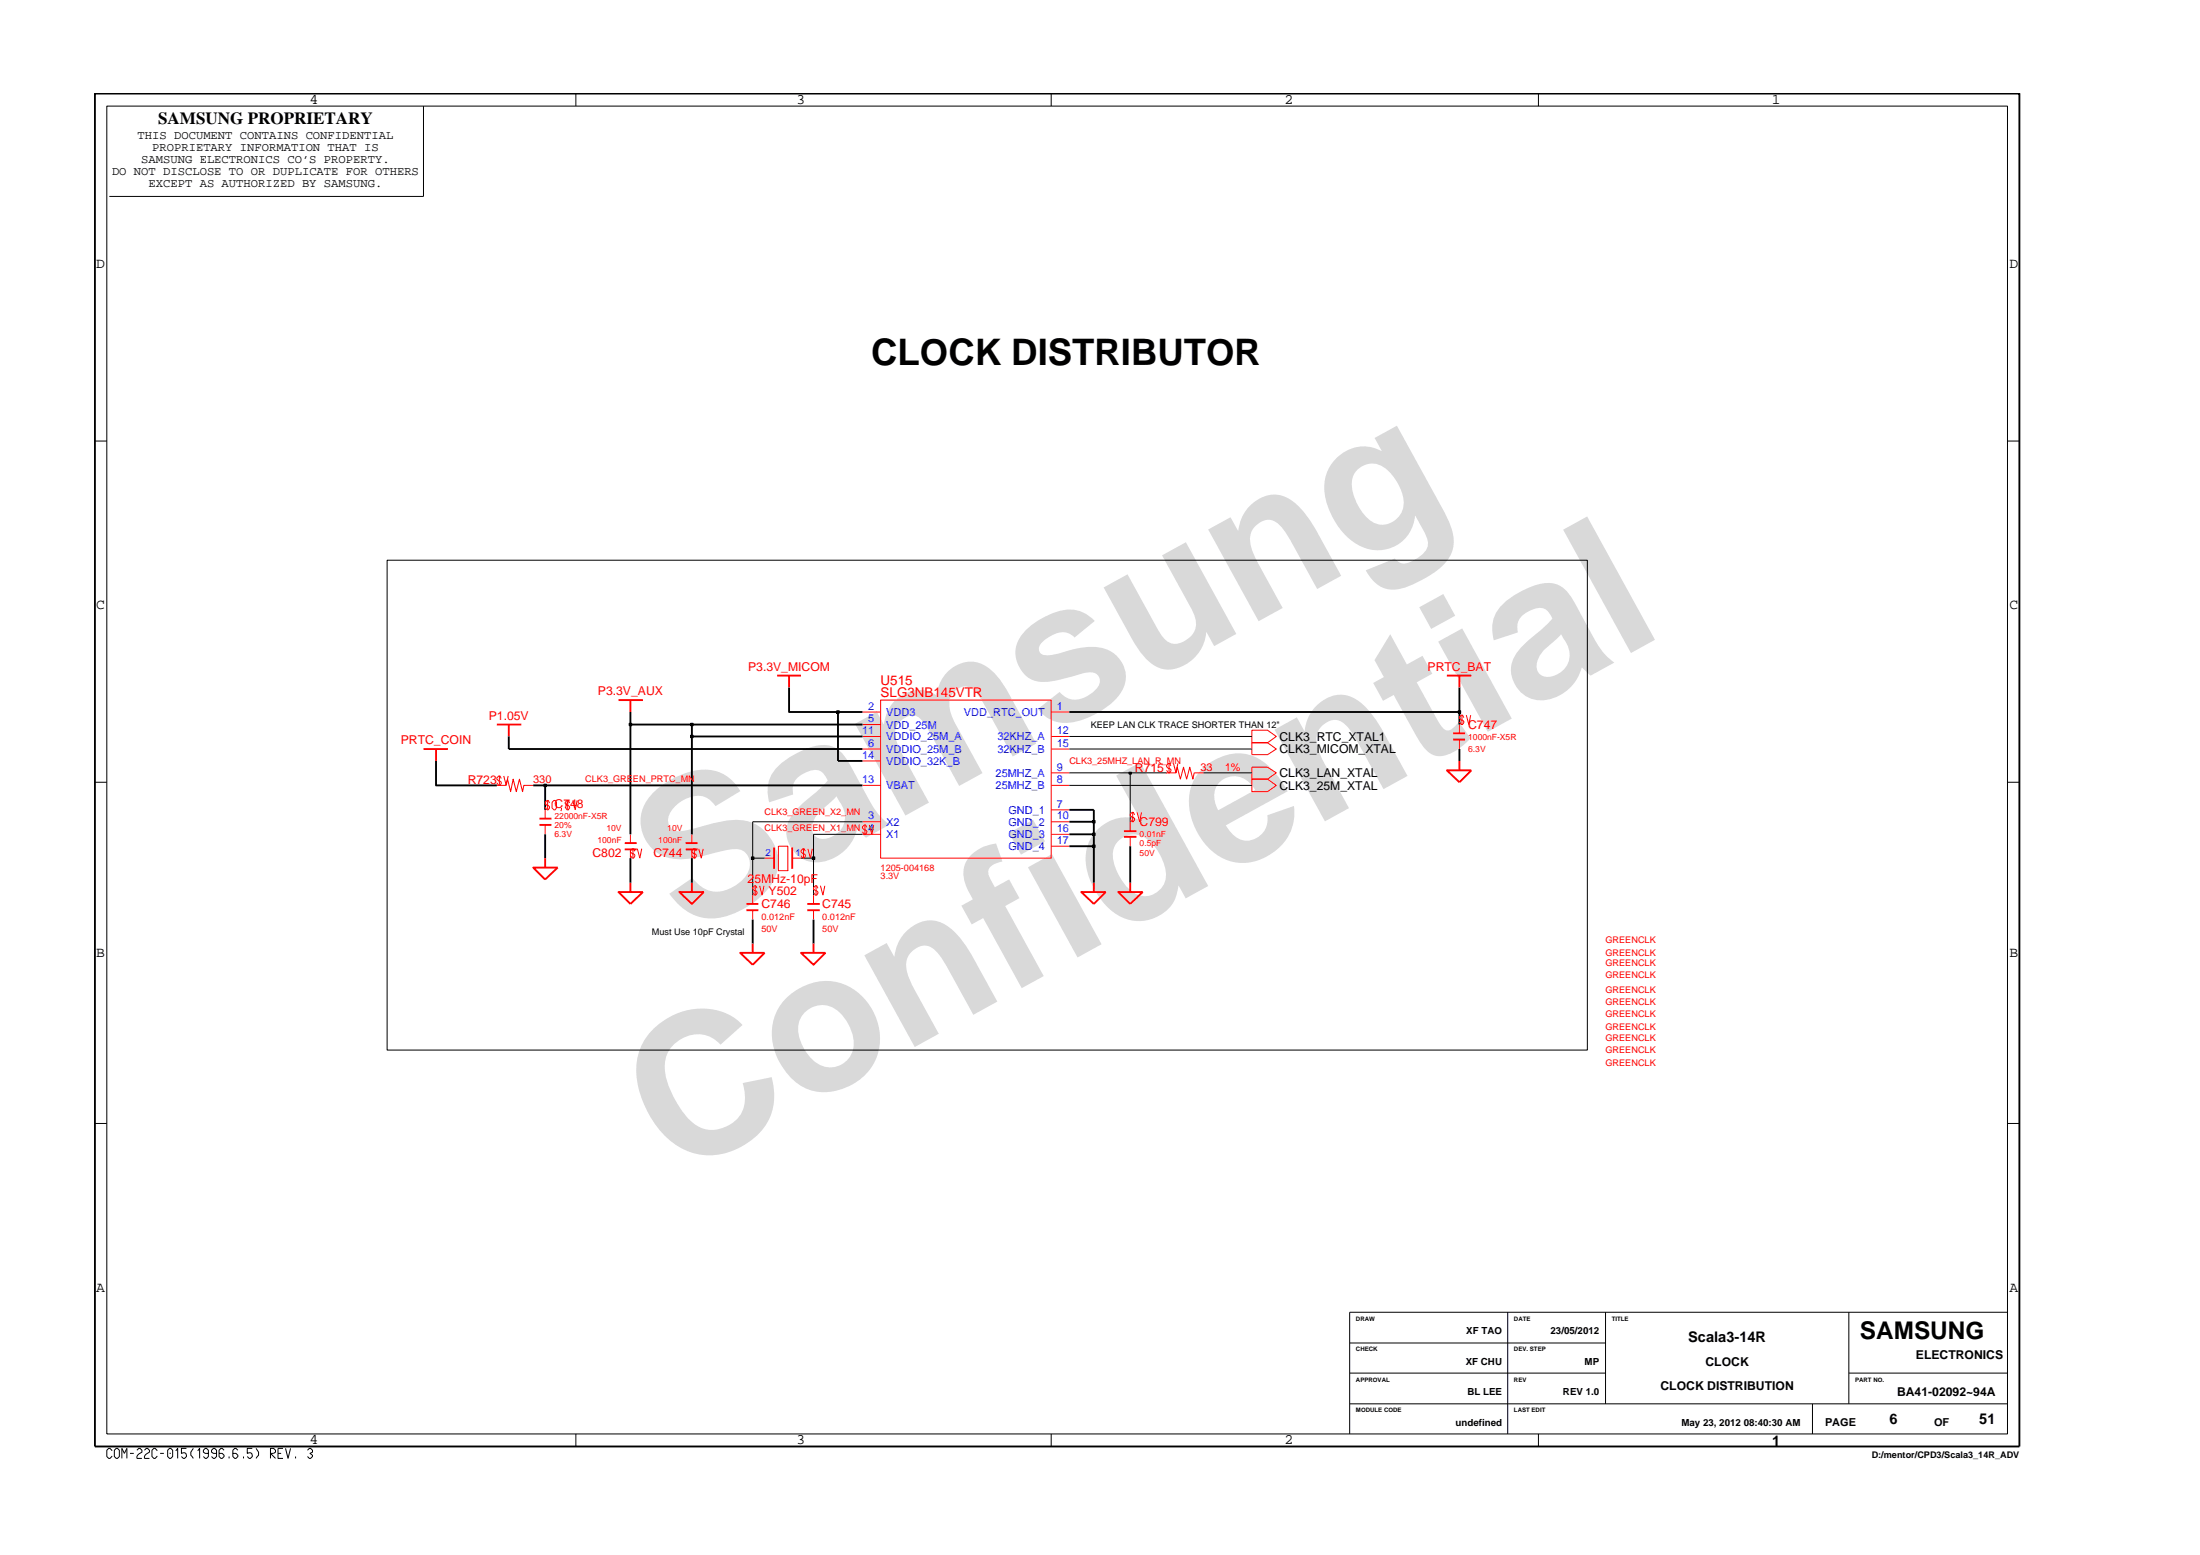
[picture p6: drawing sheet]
<svg xmlns="http://www.w3.org/2000/svg" width="297mm" height="210mm" viewBox="0 0 297 210" stroke-linecap="round" stroke-linejoin="round" font-family="sans-serif">
<g fill="none" stroke="#f00" stroke-width=".14">
<path d="M116.4 99.4h2.5M116.4 97.8h2.5M116.4 96.1h2.5M118.9 94.5h23v21.3h-23zM118.9 94.5v.1M141.9 99.4h2.5M141.9 96.1h2.5M169 98.6h2.1l1.2 .8-1.2 .9h-2.1zM197 97.8v1.2M197 99.8v1.3M197.4 96.5v1.3M197.6 96.9l-.1-.4h-.2l-.3 .3v.2l.3 .2h.2l.1 .2-.1 .4h-.2l-.3-.3"/>
<path d="M198 96.5l.3 1.3 .3-1.3M67.1 106h1.2l.2-.8 .4 1.7 .4-1.7 .4 1.7 .4-1.7 .5 1.7 .1-.9h1.3M67.4 104.7v1.3M67.7 105.1l-.2-.4h-.2l-.2 .3v.2l.2 .2h.2l.2 .2-.2 .4h-.2l-.2-.3M68 104.7l.4 1.3 .2-1.3M73.6 109.3v1.2M73.6 111.4v1.2M73.9 108v1.3M74.2 108.4l-.2-.4h-.1l-.3 .3v.2l.6 .4-.2 .4h-.1l-.3-.3M74.5 108.3l.3-.3h.2l.1 .3v.8l-.1 .2h-.2l-.3-.2zM75.8 109.1l-.1 .4M76.7 108v1.3"/>
<path d="M76.9 108.4l-.2-.4h-.1l-.3 .3v.2l.3 .2h.1l.2 .2-.2 .4h-.1l-.3-.3M77.3 108l.4 1.3 .2-1.3M85.1 112.6v1.2M85.1 114.7v1.1M85.5 114.6v1.2M85.7 114.9l-.2-.3h-.1l-.3 .2v.2l.6 .4-.2 .4h-.1l-.3-.3M86 114.6l.4 1.2 .2-1.2M93.4 112.6v1.2M93.4 114.7v1.1M93.8 114.6v1.2M94 114.9l-.2-.3h-.1l-.3 .2v.2l.6 .4-.2 .4h-.1l-.3-.3M94.3 114.6l.4 1.2 .2-1.2"/>
<path d="M102 119.6v1.2M102.2 119.9l-.1-.3h-.2l-.3 .2v.2l.3 .2h.2l.1 .2-.1 .4h-.2l-.3-.3M102.6 119.6l.3 1.2 .3-1.2M103.2 115.8h1.3M105.1 114.2h1.3v3.3h-1.3zM106.4 117.4v.1M107 115.8h1.1M108.5 114.6v1.2M108.7 114.9l-.1-.3h-.2l-.3 .2v.2l.6 .4-.1 .4h-.2l-.3-.3M109.1 114.6l.3 1.2 .3-1.2M110.2 119.6v1.2M110.4 119.9l-.1-.3h-.2l-.3 .2v.2l.3 .2h.2l.1 .2-.1 .4h-.2l-.3-.3"/>
<path d="M110.8 119.6l.3 1.2 .3-1.2M116.4 106h2.5M116.4 101.1h2.5M116.4 110.9h2.5M116.4 112.6h2.5M116.4 102.7h2.5M116.8 111.4v1.2M117 111.7l-.1-.3h-.2l-.3 .2v.2l.3 .2h.2l.1 .2-.1 .4h-.2l-.3-.3M117.4 111.4l.3 1.2 .3-1.2M141.9 104.3h2.5M141.9 106h2.5M141.9 101.1h2.5"/>
<path d="M141.9 109.3h2.5M141.9 110.9h2.5M141.9 112.6h2.5M141.9 114.2h2.5M152.6 110.9v1.3M152.6 113v1.2M152.9 109.7v1.2M153.2 110l-.2-.3h-.1l-.3 .2v.2l.3 .2h.1l.2 .2-.2 .4h-.1l-.3-.3M153.5 109.7l.4 1.2 .2-1.2M157.8 103.1v1.2M158.1 103.4l-.2-.3h-.1l-.3 .2v.2l.3 .2h.1l.2 .2-.2 .4h-.1l-.3-.3M158.4 103.1l.4 1.2 .2-1.2"/>
<path d="M162.5 104.3h-1.3l-.1 .9-.5-1.6-.4 1.6-.4-1.6-.4 1.6-.5-1.6-.1 .7h-1.3v.1M169 103.6h2.1l1.2 .7-1.2 .9h-2.1zM169 105.2h2.1l1.2 .8-1.2 .9h-2.1zM169 100.3h2.1l1.2 .8-1.2 .8h-2.1zM101.6 120.8v1.2M101.6 122.9v1.2M109.8 120.8v1.2M109.8 122.9v1.2"/>
</g>
<g fill="none" stroke="#f00" stroke-width=".25">
<path d="M67.1 97.8h3.3M68.7 97.8v1.6M83.5 94.5h3.3M85.1 94.5v1.6M104.9 91.2h3.2M106.5 91.2v1.6M195.4 91.2h3.3M196.2 99h1.6M196.2 99.8h1.6M197 91.2v1.6M57.2 101.1h3.3M58.9 101.1v1.6"/>
<path d="M72 117.1h3.3l-1.7 1.6zM72.8 110.5h1.7M72.8 111.4h1.7M73.6 115.8v1.3M84.4 114.7h1.6M84.4 113.8h1.6M85.1 119.1v1.3M92.6 114.7h1.6M92.6 113.8h1.6M93.4 119.1v1.3M104.5 114.4v2.9M107 114.4v2.9"/>
<path d="M147.7 119.1v1.3M151.8 112.2h1.6M151.8 113h1.6M152.6 119.1v1.3M195.4 104h3.3l-1.7 1.6zM197 102.7v1.3M83.5 120.4h3.3l-1.7 1.6zM91.7 120.4h3.3l-1.6 1.6zM99.9 128.6h3.3l-1.6 1.6zM100.8 122h1.6M100.8 122.9h1.6M101.6 127.4v1.2"/>
<path d="M108.1 128.6h3.3l-1.6 1.6zM109 122h1.7M109 122.9h1.7M109.8 127.4v1.2M146 120.4h3.3l-1.6 1.6zM151 120.4h3.3l-1.7 1.6z"/>
</g>
<g fill="none" stroke="#000" stroke-width=".25">
<path d="M12.8 12.6h259.9v182.7h-259.9zM68.7 99.4v1.7h47.7M85.1 96.1v16.5M85.1 97.8h31.3M93.4 97.8v14.8M93.4 99.4h23M106.5 92.8v3.3h6.6M113.1 96.1v6.6h3.3M113.1 96.1h3.3M144.4 96.1h52.6M197 92.8v5M58.9 102.7v3.3h8.2"/>
<path d="M72 106h44.4M73.6 106v3.3M73.6 112.6v3.2M85.1 115.8v3.3M93.4 115.8v3.3M144.4 109.3h3.3v9.8M144.4 114.2h3.3M144.4 112.6h3.3M144.4 110.9h3.3M152.6 114.2v4.9M197 101.1v1.6M101.6 124.1v3.3"/>
<path d="M109.8 124.1v3.3"/>
</g>
<g fill="none" stroke="#000" stroke-width=".14">
<path d="M14.4 14.3h256.6v179.3h-256.6zM57.2 14.3v12.2h-42.4M77.8 12.6v1.7M141.9 12.6v1.7M207.7 12.6v1.7M12.8 59.5h1.6M271 59.5h1.7M52.3 75.6h162v66.1h-162zM84.9 97.6h.4v.4h-.4zM93.2 99.2h.4v.4h-.4zM93.2 97.6h.4v.4h-.4zM113 95.9h.3v.4h-.3z"/>
<path d="M144.4 99.4h24.6M196.9 95.9h.3v.4h-.3zM12.8 105.6h1.6M73.4 105.8h.4v.4h-.4zM101.5 115.7h.3v.3h-.3zM101.6 115.8h1.6M108.1 115.8h1.7M109.7 115.7h.3v.3h-.3zM116.4 110.9h-14.8v9.9M116.4 112.6h-6.6v8.2M144.4 106h24.6M144.4 104.3h13.1"/>
<path d="M144.4 101.1h24.6M147.5 114.1h.4v.3h-.4zM147.5 112.5h.4v.3h-.4zM147.5 110.8h.4v.3h-.4zM152.4 104.2h.4v.3h-.4zM152.6 104.3v6.6M162.5 104.3h6.5M271 105.6h1.7M12.8 151.7h1.6M271 151.7h1.7M203.6 177.1v16.5M216.8 177.1v12.4"/>
<path d="M249.6 177.1v12.4M271 177.1h-88.8v16.5M15.1 195.8l-.3-.3h-.1l-.3 .3v.8l.3 .3h.1l.3-.4M15.7 195.5h.2l.2 .3v.8l-.2 .3h-.2l-.3-.3v-.8zM16.5 196.9v-1.4l.3 .7 .3-.7v1.4M17.6 196.2h.5M18.5 195.8l.2-.3h.2l.3 .3v.2l-.5 .3-.2 .3v.3h.7M19.5 195.8l.3-.3h.1l.3 .3v.2l-.4 .3-.3 .3v.3h.7M21.2 195.8l-.3-.3h-.1l-.3 .3v.8l.3 .3h.1l.3-.4M21.6 196.2h.5M22.9 195.5h.2l.2 .3v.8l-.2 .3h-.2l-.3-.3v-.8zM23 196.1v.2"/>
<path d="M23.7 195.8l.3-.3v1.4M25.2 195.5h-.7v.7l.4-.1 .2 .1 .1 .2v.2l-.3 .3h-.1l-.3-.3M26.1 195.5a.82 .82 0 0 0 0 1.4M26.7 195.8l.3-.3v1.4M28.1 196.2h-.4l-.2-.2v-.2l.2-.3h.2l.2 .3v.8l-.2 .3h-.2l-.2-.3M29.2 196.2h-.4l-.2-.2v-.2l.2-.3h.2l.2 .3v.8l-.2 .3h-.2l-.2-.3M30.3 195.8l-.3-.3h-.2l-.2 .3v.8l.2 .3h.2l.3-.3v-.2l-.3-.2h-.4M30.9 196.6v.3M32.1 195.8l-.2-.3h-.2l-.3 .3v.8l.3 .3h.2l.2-.3v-.2l-.2-.2h-.5M32.9 196.6v.3M34.1 195.5h-.7v.7l.4-.1 .2 .1 .1 .2v.2l-.3 .3h-.2l-.2-.3M34.6 195.5a.82 .82 0 0 1 0 1.4"/>
<path d="M36.5 196.9v-1.4h.4l.3 .3v.2l-.3 .2h-.4l.7 .7M37.5 196.2h.5M38.2 195.5h-.7v1.4h.7M38.6 195.5l.3 1.4 .3-1.4M39.9 196.6v.3M41.5 195.8l.3-.3h.1l.3 .3v.2l-.3 .2 .3 .2v.2l-.3 .3h-.1l-.3-.3M77.8 193.6v1.7M141.9 193.6v1.7M182.2 189.5h88.8M182.2 185.3h34.6M182.2 181.3h34.6M207.7 193.6v1.7"/>
<path d="M244.7 189.5v4.1M249.6 185.3h21.4"/>
</g>
<g fill="#000">
<path d="M84.9 97.6h.4v.4h-.4z" fill-rule="evenodd"/>
<path d="M93.2 99.2h.4v.4h-.4z" fill-rule="evenodd"/>
<path d="M93.2 97.6h.4v.4h-.4z" fill-rule="evenodd"/>
<path d="M113 95.9h.3v.4h-.3z" fill-rule="evenodd"/>
<path d="M196.9 95.9h.3v.4h-.3z" fill-rule="evenodd"/>
<path d="M73.4 105.8h.4v.4h-.4z" fill-rule="evenodd"/>
<path d="M101.5 115.7h.3v.3h-.3z" fill-rule="evenodd"/>
<path d="M109.7 115.7h.3v.3h-.3z" fill-rule="evenodd"/>
<path d="M147.5 114.1h.4v.3h-.4z" fill-rule="evenodd"/>
<path d="M147.5 112.5h.4v.3h-.4z" fill-rule="evenodd"/>
<path d="M147.5 110.8h.4v.3h-.4z" fill-rule="evenodd"/>
<path d="M152.4 104.2h.4v.3h-.4z" fill-rule="evenodd"/>
</g>
<g font-size="26.5" fill="#d9d9d9">
<text x="92.4" y="126.5" transform="rotate(-29 92.4 126.5)">Samsung</text>
<text x="91.1" y="159.2" transform="rotate(-29 91.1 159.2)">Confidential</text>
</g>
<text font-size="4.9" x="117.6" y="49.3">CLOCK DISTRIBUTOR</text>
<text font-size="3.3" x="251.1" y="180.8">SAMSUNG</text>
<text font-size="2.3" x="21.4" y="16.7">SAMSUNG PROPRIETARY</text>
<g font-size="2">
<text x="41.8" y="14">4</text>
<text x="107.6" y="14">3</text>
<text x="173.4" y="14">2</text>
<text x="239.2" y="14">1</text>
<text x="13" y="36.2">D</text>
<text x="271.3" y="36.2">D</text>
<text x="13" y="82.3">C</text>
<text x="271.3" y="82.3">C</text>
<text x="13" y="129.2">B</text>
<text x="271.3" y="129.2">B</text>
<text x="13" y="174.4">A</text>
<text x="271.3" y="174.4">A</text>
<text x="227.9" y="181.2">Scala3-14R</text>
<text x="41.8" y="195">4</text>
<text x="107.6" y="195">3</text>
<text x="173.4" y="195">2</text>
<text x="239.3" y="195.1">1</text>
<text x="255.1" y="192.2">6</text>
<text x="267.2" y="192.2">51</text>
</g>
<g font-size="1.8" fill="#f00">
<text x="118.9" y="92.5">U515</text>
<text x="118.9" y="94.1">SLG3NB145VTR</text>
</g>
<g font-size="1.6">
<text x="15.1" y="23.7">DO NOT DISCLOSE TO OR DUPLICATE FOR OTHERS</text>
<text x="18.6" y="18.8">THIS DOCUMENT CONTAINS CONFIDENTIAL</text>
<text x="19.1" y="22">SAMSUNG ELECTRONICS CO’S PROPERTY.</text>
<text x="20.5" y="20.4">PROPRIETARY INFORMATION THAT IS</text>
<text x="20.1" y="25.3">EXCEPT AS AUTHORIZED BY SAMSUNG.</text>
<text x="172.7" y="100">CLK3_RTC_XTAL1</text>
<text x="172.7" y="101.7">CLK3_MICOM_XTAL</text>
<text x="172.7" y="104.9">CLK3_LAN_XTAL</text>
<text x="172.7" y="106.6">CLK3_25M_XTAL</text>
<text x="230.3" y="184.3">CLOCK</text>
<text x="258.7" y="183.5">ELECTRONICS</text>
<text x="224.2" y="187.6">CLOCK DISTRIBUTION</text>
<text x="256.1" y="188.4">BA41-02092~94A</text>
</g>
<g font-size="1.6" fill="#f00">
<text x="80.7" y="93.8">P3.3V_AUX</text>
<text x="101" y="90.5">P3.3V_MICOM</text>
<text x="192.8" y="90.5">PRTC_BAT</text>
<text x="54.1" y="100.4">PRTC_COIN</text>
<text x="66" y="97.1">P1.05V</text>
<text x="198.2" y="98.4">C747</text>
<text x="63.2" y="105.8">R723</text>
<text x="153.2" y="104.2">R715</text>
<text x="74.9" y="109.1">C748</text>
<text x="153.9" y="111.5">C799</text>
<text x="80" y="115.7">C802</text>
<text x="88.2" y="115.7">C744</text>
<text x="100.9" y="119.2">25MHz-10pF</text>
<text x="102.8" y="122.6">C746</text>
<text x="103.8" y="120.8">Y502</text>
<text x="111" y="122.6">C745</text>
</g>
<g font-size="1.5" fill="#00f">
<text x="117.2" y="95.9">2</text>
<text x="142.7" y="95.9">1</text>
<text x="116.4" y="99.1">11</text>
<text x="117.2" y="100.8">6</text>
<text x="117.2" y="97.5">5</text>
<text x="119.7" y="96.7">VDD3</text>
<text x="119.7" y="100">VDDIO_25M_A</text>
<text x="119.7" y="101.6">VDDIO_25M_B</text>
<text x="119.7" y="98.3">VDD_25M</text>
<text x="130.1" y="96.7">VDD_RTC_OUT</text>
<text x="134.7" y="100">32KHZ_A</text>
<text x="134.7" y="101.6">32KHZ_B</text>
<text x="142.7" y="99.1">12</text>
<text x="142.7" y="100.8">15</text>
<text x="116.4" y="105.7">13</text>
<text x="116.4" y="102.4">14</text>
<text x="119.7" y="106.6">VBAT</text>
<text x="119.7" y="103.3">VDDIO_32K_B</text>
<text x="134.4" y="104.9">25MHZ_A</text>
<text x="134.4" y="106.6">25MHZ_B</text>
<text x="142.7" y="104.1">9</text>
<text x="142.7" y="105.7">8</text>
<text x="117.2" y="112.3">4</text>
<text x="117.2" y="110.6">3</text>
<text x="119.7" y="113.2">X1</text>
<text x="119.7" y="111.5">X2</text>
<text x="136.1" y="113.2">GND_3</text>
<text x="136.1" y="109.9">GND_1</text>
<text x="136.1" y="111.5">GND_2</text>
<text x="142.7" y="110.6">10</text>
<text x="142.7" y="112.3">16</text>
<text x="142.7" y="113.9">17</text>
<text x="142.7" y="109">7</text>
<text x="136.1" y="114.8">GND_4</text>
</g>
<g font-size="1.5" fill="#f00">
<text x="72" y="105.7">330</text>
<text x="162.1" y="104.1">33</text>
<text x="165.4" y="104.1">1%</text>
</g>
<g font-size="1.5">
<text x="246.4" y="192.5">PAGE</text>
<text x="261.1" y="192.5">OF</text>
</g>
<g font-size="1.3" fill="#00f">
<text x="103.4" y="115.5">2</text>
<text x="107.4" y="115.5">1</text>
</g>
<g font-size="1.3">
<text x="197.9" y="184.2">XF CHU</text>
<text x="198" y="180.1">XF TAO</text>
<text x="209.3" y="180.1">23/05/2012</text>
<text x="214" y="184.2">MP</text>
<text x="198.1" y="188.3">BL LEE</text>
<text x="211" y="188.3">REV 1.0</text>
<text x="196.5" y="192.4">undefined</text>
<text x="227" y="192.4">May 23, 2012 08:40:30 AM</text>
</g>
<g font-size="1.2">
<text x="147.3" y="98.2">KEEP LAN CLK TRACE SHORTER THAN 12&quot;</text>
<text x="88" y="126.2">Must Use 10pF Crystal</text>
<text x="252.7" y="196.9">D:/mentor/CPD3/Scala3_14R_ADV</text>
</g>
<g font-size="1.2" fill="#f00">
<text x="198.2" y="99.8">1000nF-X5R</text>
<text x="198.2" y="101.5">6.3V</text>
<text x="79" y="105.6">CLK3_GREEN_PRTC_MN</text>
<text x="144.4" y="103.1">CLK3_25MHZ_LAN_R_MN</text>
<text x="74.9" y="110.5">22000nF-X5R</text>
<text x="74.9" y="113">6.3V</text>
<text x="74.9" y="111.8">20%</text>
<text x="80.7" y="113.8">100nF</text>
<text x="81.9" y="112.2">10V</text>
<text x="88.9" y="113.8">100nF</text>
<text x="90.1" y="112.2">10V</text>
<text x="103.2" y="112.2">CLK3_GREEN_X1_MN</text>
<text x="103.2" y="110.1">CLK3_GREEN_X2_MN</text>
<text x="153.9" y="113">0.01nF</text>
<text x="118.9" y="117.5">1205-004168</text>
<text x="118.9" y="118.7">3.3V</text>
<text x="153.9" y="114.2">0.5pF</text>
<text x="153.9" y="115.5">50V</text>
<text x="102.8" y="124.2">0.012nF</text>
<text x="102.8" y="125.7">50V</text>
<text x="111" y="125.7">50V</text>
<text x="111" y="124.2">0.012nF</text>
<text x="216.8" y="127.4">GREENCLK</text>
<text x="216.8" y="132">GREENCLK</text>
<text x="216.8" y="130.3">GREENCLK</text>
<text x="216.8" y="129">GREENCLK</text>
<text x="216.8" y="134">GREENCLK</text>
<text x="216.8" y="135.7">GREENCLK</text>
<text x="216.8" y="137.3">GREENCLK</text>
<text x="216.8" y="143.9">GREENCLK</text>
<text x="216.8" y="142.2">GREENCLK</text>
<text x="216.8" y="140.6">GREENCLK</text>
<text x="216.8" y="139">GREENCLK</text>
</g>
<g font-size=".8">
<text x="183.1" y="178.3">DRAW</text>
<text x="204.4" y="178.3">DATE</text>
<text x="217.6" y="178.3">TITLE</text>
<text x="183.1" y="182.3">CHECK</text>
<text x="204.4" y="182.3">DEV. STEP</text>
<text x="183.1" y="186.5">APPROVAL</text>
<text x="183.1" y="190.6">MODULE CODE</text>
<text x="204.4" y="190.6">LAST EDIT</text>
<text x="204.4" y="186.5">REV</text>
<text x="250.5" y="186.5">PART NO.</text>
</g>
</svg>
